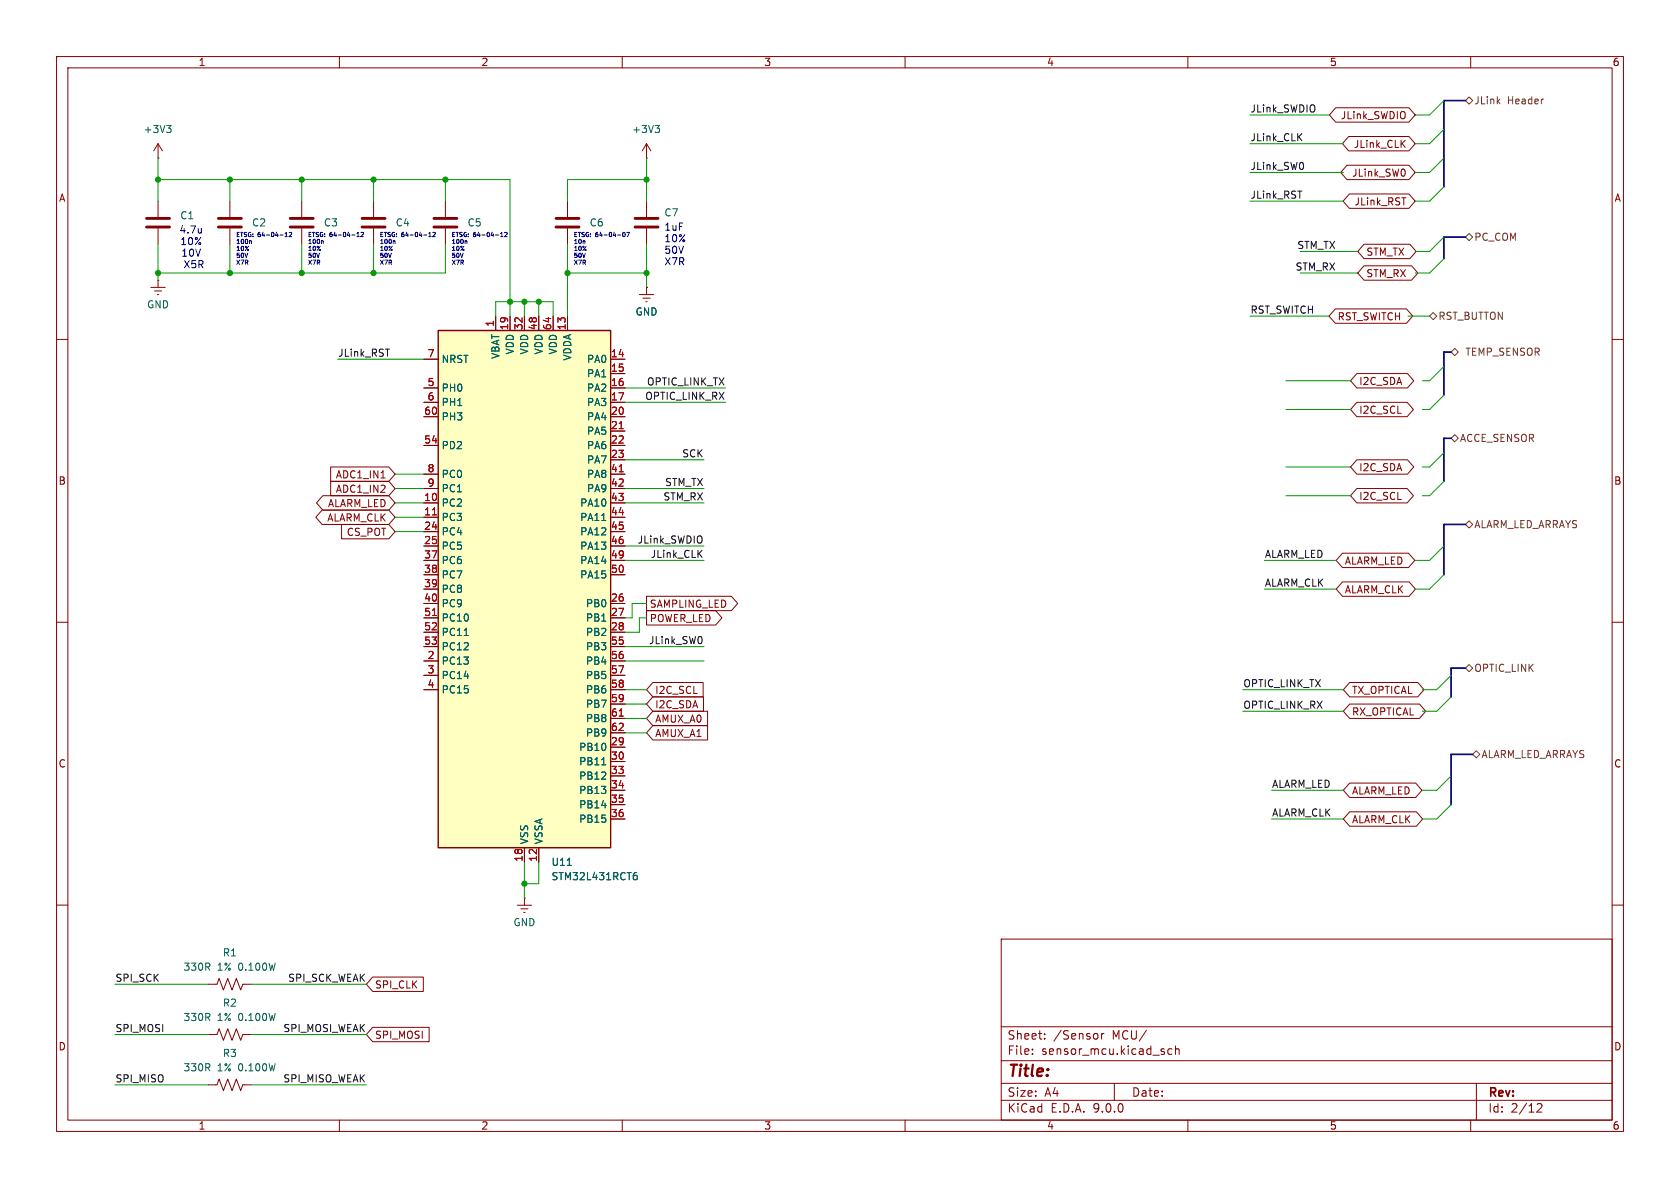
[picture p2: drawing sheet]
<svg xmlns="http://www.w3.org/2000/svg" width="297mm" height="210mm" viewBox="0 0 297 210" stroke-linecap="round" stroke-linejoin="round" font-family="sans-serif">
<g fill="none" stroke="#840000" stroke-width=".18">
<path d="M10 10h277v190h-277zM12 12h273v186h-273zM60 10v2M110 10v2M160 10v2M210 10v2M260 10v2M27.9 27.9h.1M27.9 25.4l-.7 1.3M27.9 25.4l.8 1.3M27.9 25.4v2.5M27.9 35.6v2.8"/>
<path d="M66 35.6v2.8M78.7 35.6v2.8M100.3 35.6v2.8M114.3 35.6v2.8M26.7 50.8h2.5M27.3 51.4h1.3M27.8 52.1h.3M27.9 49.5h.1M27.9 40.4v2.8M27.9 49.5v1.3M66 40.4v2.8M78.7 40.4v2.8"/>
<path d="M100.3 40.4v2.8M113 52.1h2.6M113.7 52.7h1.2M114.2 53.3h.2M114.3 50.8h.1M114.3 40.4v2.8M114.3 50.8v1.3M10 60h2M285 60h2M10 110h2M285 110h2M10 160h2"/>
<path d="M177 166h108v32h-108zM285 160h2M36.8 182.9h1.6l.3-1 .8 2 .8-2 .7 2 .8-2 .7 2 .4-1h1.5M36.8 191.8h1.6l.3-1 .8 2 .8-2 .7 2 .8-2 .7 2 .4-1h1.5M60 198v2M110 198v2M160 198v2M177 194.5h108M177 191.5h108M177 187.5h108M177 181.5h108M182.5 186.3v.1"/>
<path d="M182.5 185.5v.1M184.7 183.6v.1M184.7 182.8v.1M194.7 182.7v1M195.2 182.7l-.3 .1-.2 .2M197 191.5v3M207.2 185.5l-.5-.1-.2 .3v.4l.1 .2h.6M207.8 185.5l.2-.1 .4 .1 .1 .9M207.8 184.9v1.5M210 198v2M260 198v2M261 191.5v6.5"/>
<path d="M271.7 195.2l.6-.1 .2 .1 .1 .3-.9 1.1h.9"/>
</g>
<path d="M29.5 22.2h.7l-.4 .5M30 22.7l.2 .2v.3l-.2 .2" fill="none" stroke="#006464" stroke-width=".18"/>
<path d="M25.9 38.6h4.1M64 38.6h4.1M76.7 38.6h4.1M98.3 38.6h4.1M112.3 38.6h4M25.9 40.1h4.1M64 40.1h4.1M76.7 40.1h4.1M98.3 40.1h4.1M112.3 40.1h4" fill="none" stroke="#840000" stroke-width=".51"/>
<path d="M77.5 58.4h30.4v91.5h-30.4z" fill="#ffffc2"/>
<path d="M77.5 58.4h30.4v91.5h-30.4z" fill="none" stroke="#840000" stroke-width=".25"/>
<g fill="none" stroke="#840000" stroke-width=".18">
<path d="M236.1 19h13l1.1 1.3-1.1 1.3h-13l-1.1-1.3zM40.6 35.6v2.8M53.3 35.6v2.8M114.3 27.9h.1M114.3 25.4l-.8 1.3M114.3 25.4l.8 1.3M114.3 25.4v2.5M238.1 29.2h11l1.1 1.3-1.1 1.3h-11l-1.1-1.3zM238.4 24.1h10.7l1.1 1.3-1.1 1.3h-10.7l-1.1-1.3zM238.6 34.3h10.5l1.1 1.3-1.1 1.2h-10.5l-1.2-1.2zM247.9 25.3l.5 .8M248.4 24.8l-.7 .7"/>
<path d="M40.6 40.4v2.8M53.3 40.4v2.8M87.6 55.9v2.5M90.2 55.9v2.5M92.7 55.9v2.5M95.2 55.9v2.5M97.8 55.9v2.5M100.3 55.9v2.5M114.3 50.8h.1M236.1 54.6h12.5l1.2 1.3-1.2 1.3h-12.5l-1.2-1.3zM241.1 43.2h8.1l1.2 1.3-1.2 1.2h-8.1l-1.1-1.2zM241.1 47h8.5l1.1 1.3-1.1 1.2h-8.5l-1.1-1.2z"/>
<path d="M74.9 63.5h2.6M74.9 68.6h2.6M74.9 71.1h2.6M74.9 73.7h2.6M74.9 78.7h2.6M107.9 63.5h2.6M107.9 68.6h2.6M107.9 71.1h2.6M107.9 73.7h2.6M107.9 78.7h2.6M107.9 66h2.6M107.9 76.2h2.6"/>
<path d="M239.9 71.1h8.9l1.1 1.3-1.1 1.3h-8.9l-1.1-1.3zM239.9 66h8.9l1.1 1.3-1.1 1.3h-8.9l-1.1-1.3zM56.9 90.2h11.8l1.1 1.2-1.1 1.3h-11.8l-1.1-1.3zM57.1 87.6h11.6l1.1 1.3-1.1 1.3h-11.6l-1.1-1.3zM58.5 85.1h10.2l1.1 1.3-1.1 1.2h-10.2zM58.5 82.5h10.2l1.1 1.3-1.1 1.3h-10.2zM60.4 92.7h8.3l1.1 1.3-1.1 1.3h-8.3zM67.4 84.5h.7M74.9 83.8h2.6M74.9 86.4h2.6M74.9 88.9h2.6M74.9 91.4h2.6"/>
<path d="M74.9 94h2.6M74.9 96.5h2.6M74.9 99.1h2.6M107.9 83.8h2.6M107.9 86.4h2.6M107.9 88.9h2.6M107.9 91.4h2.6M107.9 94h2.6M107.9 96.5h2.6M107.9 99.1h2.6M107.9 81.3h2.6M237.3 97.8h11.7l1.1 1.3-1.1 1.2h-11.7l-1.1-1.2z"/>
<path d="M239.9 86.4h8.9l1.1 1.2-1.1 1.3h-8.9l-1.1-1.3zM239.9 81.3h8.9l1.1 1.3-1.1 1.2h-8.9l-1.1-1.2zM74.9 101.6h2.6M74.9 104.1h2.6M74.9 106.7h2.6M74.9 109.2h2.6M74.9 111.8h2.6M74.9 114.3h2.6M74.9 116.8h2.6M74.9 119.4h2.6M107.9 101.6h2.6M107.9 106.7h2.6"/>
<path d="M107.9 109.2h2.6M107.9 111.8h2.6M107.9 114.3h2.6M107.9 116.8h2.6M107.9 119.4h2.6M114.3 105.4h15l1.1 1.3-1.1 1.3h-15zM114.3 107.9h12.2l1.1 1.3-1.1 1.3h-12.2zM237.3 102.9h11.8l1.1 1.2-1.1 1.3h-11.8l-1.1-1.3zM74.9 121.9h2.6M107.9 121.9h2.6M107.9 124.5h2.6M107.9 127h2.6"/>
<path d="M107.9 129.5h2.6M107.9 132.1h2.6M107.9 134.6h2.6M107.9 137.2h2.6M107.9 139.7h2.6M115.4 123.2h9v2.5h-9l-1.1-1.2zM115.4 128.3h9.7v2.5h-9.7l-1.1-1.3zM115.4 120.6h8.9v2.6h-8.9l-1.1-1.3zM115.4 125.7h9.7v2.6h-9.7l-1.1-1.3zM238.6 124.5h12.3l1.2 1.2-1.2 1.3h-12.3l-1.1-1.3zM238.6 138.4h11.7l1.1 1.3-1.1 1.3h-11.7l-1.1-1.3zM238.6 120.6h12l1.2 1.3-1.2 1.3h-12l-1.1-1.3z"/>
<path d="M92.7 158.8h.1M92.7 149.9v2.5M92.7 158.8v1.2M95.2 149.9v2.5M107.9 142.2h2.6M107.9 144.8h2.6M238.6 143.5h11.8l1.1 1.3-1.1 1.3h-11.8l-1.1-1.3zM36.8 174h1.6l.3-1 .8 2 .8-2 .7 2 .8-2 .7 2 .4-1h1.5M65.9 172.7h8.9v2.6h-8.9l-1.1-1.3zM91.4 160h2.6M92.1 160.7h1.2M92.6 161.3h.2"/>
<path d="M65.9 181.6h10v2.6h-10l-1.1-1.3z"/>
</g>
<path d="M109.5 75.8h.7M76.4 91h.8M109.5 83.4h.7M76.4 108.8h.8M109.5 126.6h.7" fill="none" stroke="#a90000" stroke-width=".18"/>
<path d="M115.8 22.2h.8l-.4 .5M116.4 22.7l.2 .2v.3l-.2 .2M106.4 92h.7M82.1 112.3h.7M106.4 135.2h.7M100.3 153h.7M112.2 154.7h.2l.3 .3-.1 .4-.4 .1M112.6 154.2l-.4 .1" fill="none" stroke="#006464" stroke-width=".18"/>
<path d="M38.6 38.6h4.1M51.3 38.6h4.1M38.6 40.1h4.1M51.3 40.1h4.1" fill="none" stroke="#840000" stroke-width=".51"/>
<path d="M259.1 17.8l.6-.7 .6 .7-.6 .6zM252.7 55.9l.7-.7 .6 .7-.6 .6zM259.1 41.9l.6-.6 .6 .6-.6 .6zM256.5 62.2l.7-.6 .6 .6-.6 .7zM256.5 77.5l.7-.7 .6 .7-.6 .6zM259.1 92.7l.6-.6 .6 .6-.6 .6zM259.1 118.1l.6-.6 .6 .6-.6 .6zM260.3 133.4l.7-.7 .6 .7-.6 .6z" fill="none" stroke="#725600" stroke-width=".18"/>
<path d="M229.6 24.2l.6 .7M230.2 23.6l-.8 .7M123.6 97.8l.5 .7M124.1 97.3l-.7 .7" fill="none" stroke="#0f0f0f" stroke-width=".18"/>
<path d="M259.1 17.8h-3.8v15.2M259.1 41.9h-3.8v3.8M256.5 62.2h-1.2v7.7M256.5 77.5h-1.2v7.6M259.1 92.7h-3.8v8.9M259.1 118.1h-2.6v5.1M260.3 133.4h-3.8v8.8" fill="none" stroke="#000084" stroke-width=".3"/>
<g fill="none" stroke="#009600" stroke-width=".18">
<path d="M255.3 17.8l-2.6 2.5h-2.5M27.9 31.8h62.3v24.1M27.9 27.9v7.7M40.6 31.8v3.8M53.3 31.8v3.8M66 31.8v3.8M78.7 31.8v3.8M114.3 31.8h-14v3.8M114.3 27.9v7.7M221 20.3h13.9M221 30.5h16.5M221 35.6h16.5"/>
<path d="M221 25.4h16.5M255.3 27.9l-2.6 2.6h-2.5M255.3 33l-2.6 2.6h-2.5M255.3 22.9l-2.6 2.5h-2.5M27.9 43.2v6.3M40.6 43.2v5.1M53.3 43.2v5.1M66 43.2v5.1M78.7 43.2v5.1h-50.8M87.6 55.9v-2.6h10.2v2.6M92.7 53.3v2.6M95.2 53.3v2.6"/>
<path d="M100.3 48.3h14M100.3 43.2v12.7M114.3 43.2v7.6M221 55.9h13.9M229.9 48.3h10.1M229.9 44.5h10.1M248.9 55.9h3.8M255.3 45.7l-2.6 2.6h-2.5M255.3 41.9l-2.6 2.6h-2.5M59.7 63.5h15.2M110.5 68.6h17.8M110.5 71.1h17.8"/>
<path d="M227.3 72.4h11.5M227.3 67.3h11.5M255.3 69.9l-2.6 2.5h-1.2M255.3 64.8l-2.6 2.5h-1.2M69.8 88.9h5.1M69.8 83.8h5.1M69.8 91.4h5.1M69.8 86.4h5.1M69.8 94h5.1M110.5 99.1h14M110.5 88.9h14M110.5 81.3h14"/>
<path d="M110.5 96.5h14M110.5 86.4h14M223.5 99.1h12.7M227.3 82.6h11.5M227.3 87.6h11.5M255.3 96.5l-2.6 2.6h-2.5M255.3 80l-2.6 2.6h-1.2M255.3 85.1l-2.6 2.5h-1.2M110.5 116.8h14M110.5 114.3h14M114.3 106.7h-2.5v2.5h-1.3M114.3 109.2h-1.3v2.6h-2.5"/>
<path d="M223.5 104.1h12.7M255.3 101.6l-2.6 2.5h-2.5M256.5 119.4l-2.5 2.5h-2.5M110.5 121.9h3.8M110.5 127h3.8M110.5 124.5h3.8M110.5 129.5h3.8M219.7 125.7h17.8M219.7 121.9h17.8M224.8 139.7h12.7M256.5 123.2l-2.5 2.5h-2.5M256.5 137.2l-2.5 2.5h-2.5"/>
<path d="M92.7 152.4v6.4M95.2 152.4v3.8h-2.5M224.8 144.8h12.7M256.5 142.2l-2.5 2.6h-2.5M20.3 174h16.5M44.4 174h20.4M20.3 191.8h16.5M20.3 182.9h16.5M44.4 191.8h20.4M44.4 182.9h20.4"/>
</g>
<g fill="none" stroke="#0000c2" stroke-width=".18">
<path d="M35.6 40.4v.8M35.6 41.1h-.1M44.2 42.6l.2 .1v.4M50.4 41.8h.4M50.4 41.3l.2-.2v.7M51.1 41.1h.3l.2 .2-.5 .5h.5M56.9 42.6l.2 .1v.4M63.1 41.8h.4M63.1 41.3l.2-.2v.7M63.8 41.1h.3l.2 .2-.5 .5h.5M69.6 42.6l.2 .1v.4M75.8 41.8h.4"/>
<path d="M75.8 41.3l.2-.2v.7M76.5 41.1h.3l.2 .2-.5 .5h.5M82.3 42.6l.2 .1v.4M88.5 41.8h.4M88.5 41.3l.2-.2v.7M89.2 41.1h.3l.2 .2-.5 .5h.5M110.2 41.1h.1a.37 .37 0 0 1 .2 .4 .37 .37 0 0 1-.3 .3l-.1-.3zM110.8 41.1h.5l-.3 .7"/>
</g>
<g fill="#009600" stroke="#009600" stroke-width=".18">
<circle cx="53.3" cy="48.3" r=".46"/>
<circle cx="40.6" cy="31.8" r=".46"/>
<circle cx="27.9" cy="31.8" r=".46"/>
<circle cx="66" cy="31.8" r=".46"/>
<circle cx="66" cy="48.3" r=".46"/>
<circle cx="27.9" cy="48.3" r=".46"/>
<circle cx="40.6" cy="48.3" r=".46"/>
<circle cx="53.3" cy="31.8" r=".46"/>
<circle cx="78.7" cy="31.8" r=".46"/>
<circle cx="90.2" cy="53.3" r=".46"/>
<circle cx="92.7" cy="53.3" r=".46"/>
<circle cx="92.7" cy="156.2" r=".46"/>
<circle cx="114.3" cy="48.3" r=".46"/>
<circle cx="95.2" cy="53.3" r=".46"/>
<circle cx="100.3" cy="48.3" r=".46"/>
<circle cx="114.3" cy="31.8" r=".46"/>
</g>
<text font-size="2.8" fill="#840000" x="178" y="190.9">Title:</text>
<g font-size="2.1" fill="#840000">
<text x="178" y="184">Sheet:</text>
<text x="186.2" y="184">/Sensor</text>
<text x="196.7" y="184">MCU/</text>
<text x="178" y="186.7">File:</text>
<text x="184.1" y="186.7">sensor_mcu.kicad_sch</text>
<text x="178" y="196.9">KiCad</text>
<text x="178" y="194.1">Size:</text>
<text x="184.7" y="194.1">A4</text>
<text x="185.7" y="196.9">E.D.A.</text>
<text x="193.3" y="196.9">9.0.0</text>
<text x="200" y="194.1">Date:</text>
<text x="263" y="194.3">Rev:</text>
<text x="263" y="196.9">Id:</text>
<text x="267.1" y="196.9">2/12</text>
</g>
<g font-size="1.8" fill="#840000">
<text x="35" y="11.9">1</text>
<text x="85" y="11.9">2</text>
<text x="135" y="11.9">3</text>
<text x="185" y="11.9">4</text>
<text x="235" y="11.9">5</text>
<text x="285" y="11.9">6</text>
<text x="236.9" y="21.3">JLink_SWDIO</text>
<text x="239.2" y="26.4">JLink_CLK</text>
<text x="10.3" y="35.9">A</text>
<text x="238.9" y="31.4">JLink_SW0</text>
<text x="285.3" y="35.9">A</text>
<text x="239.4" y="36.5">JLink_RST</text>
<text x="241.5" y="45.4">STM_TX</text>
<text x="241.5" y="49.2">STM_RX</text>
<text x="236.4" y="56.8">RST_SWITCH</text>
<text x="240.2" y="68.3">I2C_SDA</text>
<text x="240.2" y="73.3">I2C_SCL</text>
<text x="240.2" y="83.5">I2C_SDA</text>
<text x="10.3" y="85.9">B</text>
<text x="57.9" y="89.9">ALARM_LED</text>
<text x="59.3" y="87.3">ADC1_IN2</text>
<text x="59.3" y="84.8">ADC1_IN1</text>
<text x="240.2" y="88.6">I2C_SCL</text>
<text x="285.3" y="85.9">B</text>
<text x="57.8" y="92.4">ALARM_CLK</text>
<text x="61.2" y="94.9">CS_POT</text>
<text x="237.6" y="100">ALARM_LED</text>
<text x="114.8" y="107.6">SAMPLING_LED</text>
<text x="237.6" y="105.1">ALARM_CLK</text>
<text x="114.8" y="110.2">POWER_LED</text>
<text x="115.7" y="125.4">I2C_SDA</text>
<text x="115.7" y="122.9">I2C_SCL</text>
<text x="238.9" y="122.9">TX_OPTICAL</text>
<text x="115.7" y="130.5">AMUX_A1</text>
<text x="115.7" y="128">AMUX_A0</text>
<text x="238.9" y="126.7">RX_OPTICAL</text>
<text x="10.3" y="135.9">C</text>
<text x="285.3" y="135.9">C</text>
<text x="238.9" y="140.7">ALARM_LED</text>
<text x="238.9" y="145.7">ALARM_CLK</text>
<text x="66.2" y="174.9">SPI_CLK</text>
<text x="10.3" y="185.9">D</text>
<text x="66.2" y="183.8">SPI_MOSI</text>
<text x="285.3" y="185.9">D</text>
<text x="35" y="199.9">1</text>
<text x="85" y="199.9">2</text>
<text x="135" y="199.9">3</text>
<text x="185" y="199.9">4</text>
<text x="235" y="199.9">5</text>
<text x="285" y="199.9">6</text>
</g>
<g font-size="1.8" fill="#006464">
<text x="25.3" y="23.7">+3V3</text>
<text x="111.7" y="23.7">+3V3</text>
<text x="31.8" y="39">C1</text>
<text x="44.5" y="40.2">C2</text>
<text x="57.2" y="40.2">C3</text>
<text x="69.9" y="40.2">C4</text>
<text x="82.6" y="40.2">C5</text>
<text x="104.1" y="40.2">C6</text>
<text x="117.4" y="38.5">C7</text>
<text x="25.9" y="54.7">GND</text>
<text x="112.3" y="56">GND</text>
<text x="78" y="64.4">NRST</text>
<text x="88.5" y="63.5" transform="rotate(-90 88.5 63.5)">VBAT</text>
<text x="91" y="62.8" transform="rotate(-90 91 62.8)">VDD</text>
<text x="93.6" y="62.8" transform="rotate(-90 93.6 62.8)">VDD</text>
<text x="96.1" y="62.8" transform="rotate(-90 96.1 62.8)">VDD</text>
<text x="98.7" y="62.8" transform="rotate(-90 98.7 62.8)">VDD</text>
<text x="101.2" y="63.8" transform="rotate(-90 101.2 63.8)">VDDA</text>
<text x="103.7" y="64.4">PA0</text>
<text x="78" y="69.4">PH0</text>
<text x="78" y="72">PH1</text>
<text x="103.7" y="66.9">PA1</text>
<text x="103.7" y="69.4">PA2</text>
<text x="103.7" y="72">PA3</text>
<text x="78" y="74.5">PH3</text>
<text x="103.7" y="74.5">PA4</text>
<text x="103.7" y="77.1">PA5</text>
<text x="78" y="79.6">PD2</text>
<text x="103.7" y="79.6">PA6</text>
<text x="103.7" y="82.1">PA7</text>
<text x="78" y="84.7">PC0</text>
<text x="78" y="87.2">PC1</text>
<text x="78" y="89.8">PC2</text>
<text x="102.5" y="89.8">PA10</text>
<text x="103.7" y="84.7">PA8</text>
<text x="103.7" y="87.2">PA9</text>
<text x="78" y="92.3">PC3</text>
<text x="78" y="94.8">PC4</text>
<text x="102.5" y="92.3">PA11</text>
<text x="102.5" y="94.8">PA12</text>
<text x="78" y="97.4">PC5</text>
<text x="78" y="99.9">PC6</text>
<text x="102.5" y="97.4">PA13</text>
<text x="102.5" y="99.9">PA14</text>
<text x="78" y="102.5">PC7</text>
<text x="78" y="105">PC8</text>
<text x="78" y="107.5">PC9</text>
<text x="102.5" y="102.5">PA15</text>
<text x="103.5" y="107.5">PB0</text>
<text x="78" y="110.1">PC10</text>
<text x="78" y="112.6">PC11</text>
<text x="103.5" y="110.1">PB1</text>
<text x="103.5" y="112.6">PB2</text>
<text x="78" y="115.2">PC12</text>
<text x="78" y="117.7">PC13</text>
<text x="103.5" y="115.2">PB3</text>
<text x="103.5" y="117.7">PB4</text>
<text x="78" y="120.2">PC14</text>
<text x="78" y="122.8">PC15</text>
<text x="103.5" y="120.2">PB5</text>
<text x="103.5" y="122.8">PB6</text>
<text x="103.5" y="125.3">PB7</text>
<text x="103.5" y="127.9">PB8</text>
<text x="103.5" y="130.4">PB9</text>
<text x="102.3" y="132.9">PB10</text>
<text x="102.3" y="135.5">PB11</text>
<text x="102.3" y="138">PB12</text>
<text x="102.3" y="140.6">PB13</text>
<text x="102.3" y="143.1">PB14</text>
<text x="93.6" y="149.4" transform="rotate(-90 93.6 149.4)">VSS</text>
<text x="96.1" y="149.4" transform="rotate(-90 96.1 149.4)">VSSA</text>
<text x="102.3" y="145.6">PB15</text>
<text x="97.4" y="153.3">U11</text>
<text x="97.4" y="155.8">STM32L431RCT6</text>
<text x="90.7" y="163.9">GND</text>
<text x="32.3" y="171.8">330R</text>
<text x="38.4" y="171.8">1%</text>
<text x="39.3" y="169.3">R1</text>
<text x="42.2" y="171.8">0.100W</text>
<text x="39.3" y="178.2">R2</text>
<text x="32.3" y="180.7">330R</text>
<text x="38.4" y="180.7">1%</text>
<text x="42.2" y="180.7">0.100W</text>
<text x="32.3" y="189.6">330R</text>
<text x="38.4" y="189.6">1%</text>
<text x="39.3" y="187">R3</text>
<text x="42.2" y="189.6">0.100W</text>
</g>
<g font-size="1.8" fill="#0f0f0f">
<text x="221" y="20">JLink_SWDIO</text>
<text x="221" y="25.1">JLink_CLK</text>
<text x="221" y="30.1">JLink_SW0</text>
<text x="221" y="35.2">JLink_RST</text>
<text x="228.9" y="47.9">STM_RX</text>
<text x="229.2" y="44.1">STM_TX</text>
<text x="221" y="55.5">RST_SWITCH</text>
<text x="59.7" y="63.2">JLink_RST</text>
<text x="114" y="70.8">OPTIC_LINK_RX</text>
<text x="114.3" y="68.2">OPTIC_LINK_TX</text>
<text x="120.5" y="80.9">SCK</text>
<text x="117.2" y="88.6">STM_RX</text>
<text x="117.5" y="86">STM_TX</text>
<text x="112.6" y="96.2">JLink_SWDIO</text>
<text x="114.9" y="98.7">JLink_CLK</text>
<text x="223.5" y="98.7">ALARM_LED</text>
<text x="223.5" y="103.8">ALARM_CLK</text>
<text x="114.6" y="114">JLink_SW0</text>
<text x="219.7" y="121.6">OPTIC_LINK_TX</text>
<text x="219.7" y="125.4">OPTIC_LINK_RX</text>
<text x="224.8" y="139.4">ALARM_LED</text>
<text x="224.8" y="144.4">ALARM_CLK</text>
<text x="20.3" y="173.6">SPI_SCK</text>
<text x="50.8" y="173.6">SPI_SCK_WEAK</text>
<text x="20.3" y="182.5">SPI_MOSI</text>
<text x="50" y="182.5">SPI_MOSI_WEAK</text>
<text x="20.3" y="191.4">SPI_MISO</text>
<text x="50" y="191.4">SPI_MISO_WEAK</text>
</g>
<g font-size="1.8" fill="#725600">
<text x="260.5" y="18.6">JLink</text>
<text x="266.5" y="18.6">Header</text>
<text x="260.5" y="42.8">PC_COM</text>
<text x="254.2" y="56.7">RST_BUTTON</text>
<text x="259.2" y="63.1">TEMP_SENSOR</text>
<text x="258" y="78.3">ACCE_SENSOR</text>
<text x="260.5" y="93.6">ALARM_LED_ARRAYS</text>
<text x="260.5" y="119">OPTIC_LINK</text>
<text x="261.8" y="134.2">ALARM_LED_ARRAYS</text>
</g>
<g font-size="1.8" fill="#0000c2">
<text x="31.6" y="41.5">4.7u</text>
<text x="117.3" y="41">1uF</text>
<text x="31.8" y="43.5">10%</text>
<text x="32" y="45.6">10V</text>
<text x="32.3" y="47.6">X5R</text>
<text x="117.3" y="43">10%</text>
<text x="117.3" y="45.1">50V</text>
<text x="117.3" y="47.1">X7R</text>
</g>
<g font-size="1.8" fill="#a90000">
<text x="87.4" y="57.9" transform="rotate(-90 87.4 57.9)">1</text>
<text x="89.9" y="58.5" transform="rotate(-90 89.9 58.5)">19</text>
<text x="92.5" y="58.5" transform="rotate(-90 92.5 58.5)">32</text>
<text x="95" y="58.5" transform="rotate(-90 95 58.5)">48</text>
<text x="97.5" y="58.5" transform="rotate(-90 97.5 58.5)">64</text>
<text x="100.1" y="58.5" transform="rotate(-90 100.1 58.5)">13</text>
<text x="75.5" y="63.2">7</text>
<text x="107.9" y="63.2">14</text>
<text x="107.9" y="65.8">15</text>
<text x="75.5" y="68.3">5</text>
<text x="75.5" y="70.9">6</text>
<text x="107.9" y="68.3">16</text>
<text x="107.9" y="70.9">17</text>
<text x="74.9" y="73.4">60</text>
<text x="107.9" y="73.4">20</text>
<text x="107.9" y="75.9">21</text>
<text x="74.9" y="78.5">54</text>
<text x="75.5" y="83.6">8</text>
<text x="107.9" y="78.5">22</text>
<text x="107.9" y="81">23</text>
<text x="107.9" y="83.6">41</text>
<text x="74.9" y="88.6">10</text>
<text x="75.5" y="86.1">9</text>
<text x="107.9" y="86.1">42</text>
<text x="107.9" y="88.6">43</text>
<text x="74.9" y="91.2">11</text>
<text x="74.9" y="93.7">24</text>
<text x="107.9" y="91.2">44</text>
<text x="107.9" y="93.7">45</text>
<text x="74.9" y="96.3">25</text>
<text x="74.9" y="98.8">37</text>
<text x="74.9" y="101.3">38</text>
<text x="107.9" y="96.3">46</text>
<text x="107.9" y="98.8">49</text>
<text x="107.9" y="101.3">50</text>
<text x="74.9" y="103.9">39</text>
<text x="74.9" y="106.4">40</text>
<text x="107.9" y="106.4">26</text>
<text x="74.9" y="109">51</text>
<text x="74.9" y="111.5">52</text>
<text x="107.9" y="109">27</text>
<text x="107.9" y="111.5">28</text>
<text x="74.9" y="114">53</text>
<text x="75.5" y="116.6">2</text>
<text x="75.5" y="119.1">3</text>
<text x="107.9" y="114">55</text>
<text x="107.9" y="116.6">56</text>
<text x="107.9" y="119.1">57</text>
<text x="75.5" y="121.7">4</text>
<text x="107.9" y="121.7">58</text>
<text x="107.9" y="124.2">59</text>
<text x="107.9" y="126.7">61</text>
<text x="107.9" y="129.3">62</text>
<text x="107.9" y="131.8">29</text>
<text x="107.9" y="134.4">30</text>
<text x="107.9" y="136.9">33</text>
<text x="107.9" y="139.4">34</text>
<text x="107.9" y="142">35</text>
<text x="107.9" y="144.5">36</text>
<text x="92.5" y="152.4" transform="rotate(-90 92.5 152.4)">18</text>
<text x="95" y="152.4" transform="rotate(-90 95 152.4)">12</text>
</g>
<g font-size="1.1" fill="#0000c2">
<text x="41.7" y="42.1">ETSG:</text>
<text x="41.7" y="43.3">100n</text>
<text x="41.7" y="44.6">10%</text>
<text x="41.7" y="45.8">50V</text>
<text x="41.7" y="47">X7R</text>
<text x="45.7" y="42.1">64-04-12</text>
<text x="54.4" y="42.1">ETSG:</text>
<text x="54.4" y="43.3">100n</text>
<text x="54.4" y="44.6">10%</text>
<text x="54.4" y="45.8">50V</text>
<text x="54.4" y="47">X7R</text>
<text x="58.4" y="42.1">64-04-12</text>
<text x="67.1" y="42.1">ETSG:</text>
<text x="67.1" y="43.3">100n</text>
<text x="67.1" y="44.6">10%</text>
<text x="67.1" y="45.8">50V</text>
<text x="67.1" y="47">X7R</text>
<text x="71.1" y="42.1">64-04-12</text>
<text x="79.8" y="42.1">ETSG:</text>
<text x="79.8" y="43.3">100n</text>
<text x="79.8" y="44.6">10%</text>
<text x="79.8" y="45.8">50V</text>
<text x="79.8" y="47">X7R</text>
<text x="83.8" y="42.1">64-04-12</text>
<text x="101.3" y="42.1">ETSG:</text>
<text x="101.3" y="43.3">10n</text>
<text x="101.3" y="44.6">10%</text>
<text x="101.3" y="45.8">50V</text>
<text x="101.3" y="47">X7R</text>
<text x="105.4" y="42.1">64-04-07</text>
</g>
</svg>
